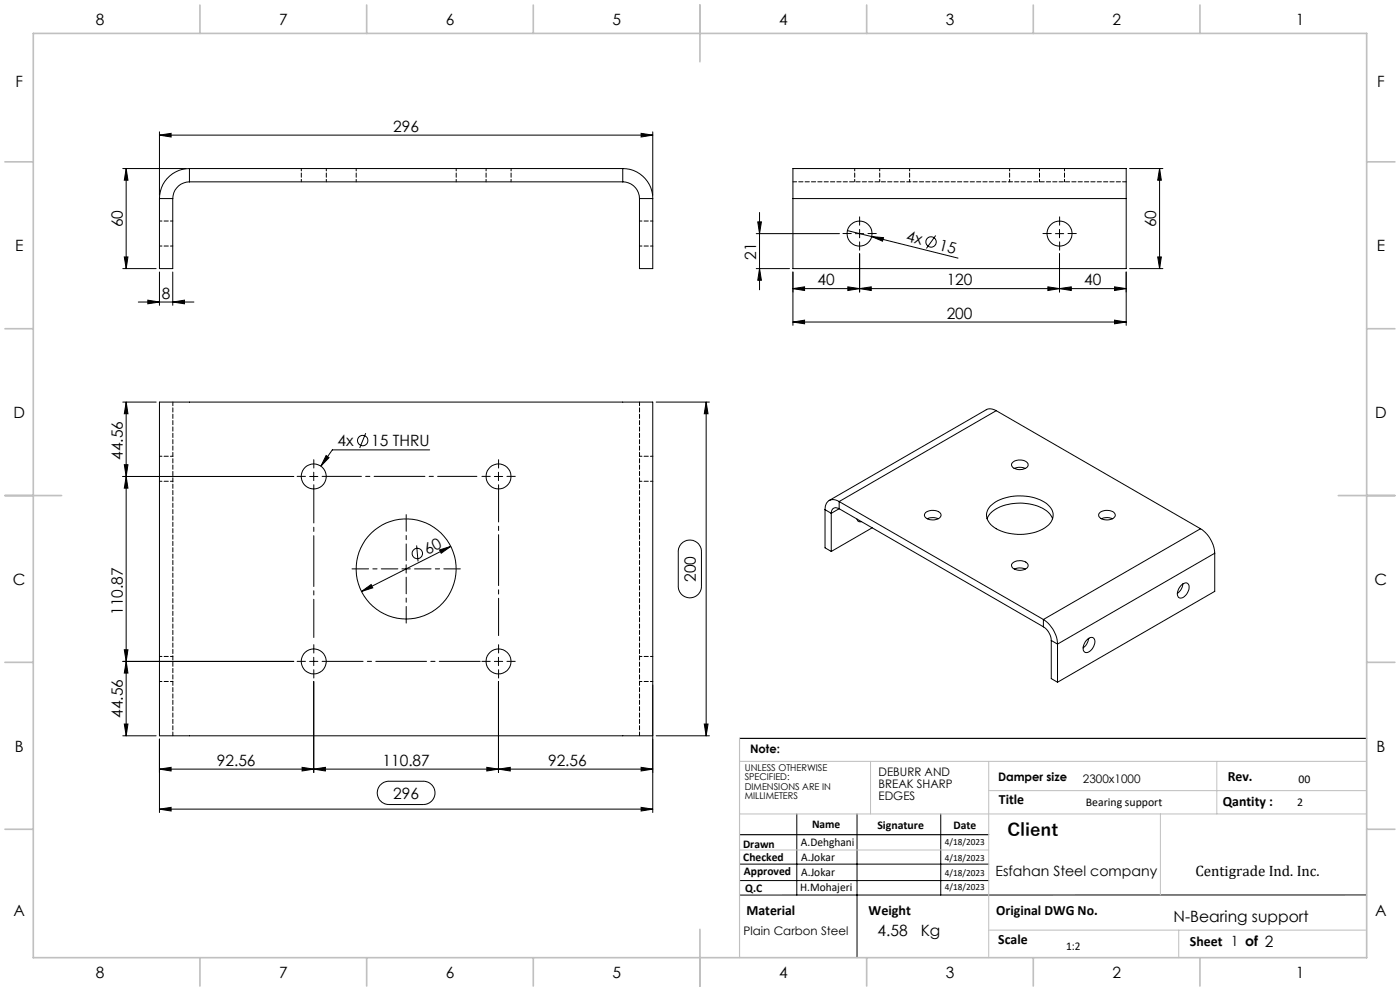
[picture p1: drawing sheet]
<svg xmlns="http://www.w3.org/2000/svg" width="420mm" height="297mm" viewBox="0 0 420 297" stroke-linecap="round" stroke-linejoin="round" font-family="sans-serif">
<g fill="none" stroke="#000" stroke-width=".3">
<path d="M47.8 39.5v19M192.3 40l3.5 .5-3.5 .6zM195.8 39.5v19M36.8 50.5h19M37.9 50.5l.5 3.5h-1.1zM37.9 50.5v30M47.8 59.5v21h4v-21M47.8 59.5h4M47.8 40.5l3.5-.5v1.1zM47.8 40.5h148M56.8 50.5a9 9 0 0 0-9 9M56.8 54.5a5 5 0 0 0-5 5"/>
<path d="M56.8 50.5h130M56.8 50.5v4M56.8 54.5h130M186.8 50.5a9 9 0 0 1 9 9M186.8 54.5a5 5 0 0 1 5 5M186.8 50.5v4M191.8 59.5v21h4v-21M191.8 59.5h4M237.9 59.5v-9h100v9M237.9 59.5v21h100v-21M237.9 59.5h100M338.9 50.5h10"/>
<path d="M347.9 50.5l.5 3.5h-1.1zM347.9 50.5v30M37.3 77h1.1l-.5 3.5zM226.9 70h24.9M227.3 66.5h1.1l-.5 3.5zM227.9 63.7v23.2M254.2 69.1l7.3 1.8M256.6 70h2.5M257.9 68.8v2.5M257.9 76v11.5M261.5 70.9l3.5 .3-.2 1.1zM261.5 70.9l25.9 6.5"/>
<path d="M280.7 70.6l-2.8 3.9M316.6 70h2.5M317.9 68.8v2.5M317.9 76v11.5M347.3 77h1.1l-.5 3.5zM36.8 80.5h10M41.5 90.5h16.7M44.3 90l3.5 .5-3.5 .5zM47.8 81.5v10M51.8 90.5l3.6-.5v1zM51.8 81.5v10M226.9 80.5h10"/>
<path d="M227.9 80.5l.5 3.5h-1.1zM237.9 96.5l3.5-.5v1zM237.9 96.5h100M237.9 86.5l3.5-.5v1.1zM237.9 81.5v16M237.9 86.5h100M254.4 86l3.5 .5-3.5 .6zM257.9 86.5l3.5-.5v1.1zM314.4 86l3.5 .5-3.5 .6zM317.9 86.5l3.5-.5v1.1zM334.4 96l3.5 .5-3.5 .5zM334.4 86l3.5 .5-3.5 .6z"/>
<path d="M337.9 81.5v16M338.9 80.5h10M36.8 120.5h10M37.3 139.3h1.1l-.5 3.5zM37.9 120.5l.5 3.5h-1.1zM37.9 120.5v100M97.8 136.5l.9 .7-2.4 2.5zM109.7 129.8l-1.8 4.5M128.9 134.8h-29.2l-3.4 4.9M196.9 120.5h15.9M211.8 120.5l.6 3.5h-1.1zM211.8 120.5v100"/>
<path d="M298.9 123.1l-1.5-.5-1.3 .1-47.4 27.3M298.9 123.1l-47.2 27.2M298.9 123.1l61.3 35.4M303.8 138.6a3.4 3.4 0 0 1 4.6 .4 1.53 1.53 0 0 1-1.7 1.7 2.78 2.78 0 0 1-3.2-1.3zM36.8 142.8h51.3M37.9 142.8l.5 3.5h-1.1zM92.9 142.8h2.5M94.1 141.5v2.5M148.3 142.8h2.5M149.5 141.5v2.5M247.5 152.7l1.9 1.1M247.5 152.7v11.5l1.9 1.1"/>
<path d="M249.4 153.8v11.5M251.7 150.3a2.58 2.58 0 0 0-2.9-.3 2.58 2.58 0 0 0-1.3 2.7M251.7 152.5a1.46 1.46 0 0 0-1.6-.2 1.46 1.46 0 0 0-.7 1.5M251.7 150.3v2.2M251.7 150.3l61.3 35.4M251.7 152.5l61.3 35.4M251.7 152.5l-2.3 1.3M257.1 155.6l.3 .6 1 .1M261.7 158.2l-12.3 7.1M277.6 153.7a3.4 3.4 0 0 1 4.7 .4 1.52 1.52 0 0 1-1.7 1.6 2.68 2.68 0 0 1-3.3-1.3zM278.2 155.5a4.2 4.2 0 0 1 3.2 0M296.1 155.5a8.4 8.4 0 0 1 7.3-4.5 13.7 13.7 0 0 1 11.5 2.9l.9 1.6"/>
<path d="M297.1 151.7a14.5 14.5 0 0 1 14.9-1.9 5.4 5.4 0 0 1 3.9 5 7.2 7.2 0 0 1-6.1 4.9 14.3 14.3 0 0 1-12.5-2.5 3.8 3.8 0 0 1-.2-5.5zM304.3 140.4a3.8 3.8 0 0 1 3.3 0M329.9 153.7a3.4 3.4 0 0 1 4.6 .4 1.52 1.52 0 0 1-1.6 1.6 2.62 2.62 0 0 1-3.3-1.3zM330.4 155.5a4.2 4.2 0 0 1 3.3 0M360.2 158.5a9.4 9.4 0 0 1 4.2 7.3M360.2 158.5l-47.2 27.2M108.4 177.3l2.9-2.1 .5 1zM120.6 170.5h2.5M121.8 169.3v2.5M125 163.5l.4 4.8M131.9 164.8l3.3-1-2.8 2zM135.2 163.8l-26.8 13.5"/>
<path d="M204.4 162.9a3.5 3.5 0 0 1 3.9-.8 3.5 3.5 0 0 1 2.1 3.2v10.4a3.5 3.5 0 0 1-3.4 3.5 3.5 3.5 0 0 1-3.5-3.5v-10.6l.4-1.6zM303.8 168.8a3.4 3.4 0 0 1 4.6 .4 1.97 1.97 0 0 1-2.6 1.7 2.06 2.06 0 0 1-2.3-1.6zM304.3 170.6a3.8 3.8 0 0 1 3.3 0M354.3 175.4a1.31 1.31 0 0 1 1.2-.7 1.31 1.31 0 0 1 1.2 .7 3.4 3.4 0 0 1-2.7 3.8 1.5 1.5 0 0 1-.6-2.2zM354.9 175a3.9 3.9 0 0 1-1.7 2.9M364.4 165.8l-47.1 27.2M364.4 165.8v11.4l-47.1 27.3M36.8 198.2h51.3M37.3 194.7h1.1l-.5 3.5zM37.9 198.2l.5 3.5h-1.1zM92.9 198.2h2.5M94.1 197v2.5"/>
<path d="M148.3 198.2h2.5M149.5 197v2.5M313 185.7a9.3 9.3 0 0 1 4.3 7.3M313 187.9a5.2 5.2 0 0 1 2.4 4M313 185.7v2.2M315.4 191.9l1.9 1.1M315.4 191.9v11.5l1.9 1.1M317.3 193v11.5M326.1 191.8a1.28 1.28 0 0 1 1.1-.8 1.28 1.28 0 0 1 1.2 .8 3.4 3.4 0 0 1-2.6 3.8 1.65 1.65 0 0 1-.5-2.7zM326.6 191.3a4 4 0 0 1-1.7 2.9M37.3 217h1.1l-.5 3.5zM94.1 204.2v27.3"/>
<path d="M149.5 204.2v27.3M211.3 217h1.1l-.6 3.5zM36.8 220.5h10M47.8 230.5l3.5-.5v1.1zM47.8 221.5v22M90.6 230l3.5 .5-3.5 .6zM94.1 230.5l3.5-.5v1.1zM114.1 235.3l1-.8 1.3-.4h10.6a3.5 3.5 0 0 1 3.5 3.5 3.5 3.5 0 0 1-3.5 3.5h-10.3a3.5 3.5 0 0 1-3.2-2.1 3.5 3.5 0 0 1 .6-3.7zM146 230l3.5 .5-3.5 .6zM149.5 230.5l3.6-.5v1.1zM192.3 230l3.5 .5-3.5 .6zM195.8 230.5h-148"/>
<path d="M195.8 220.5h-148v-100h148v123M196.9 220.5h15.9M47.8 242.5l3.5-.5v1.1zM47.8 242.5h148M192.3 242l3.5 .5-3.5 .6zM221.9 259h74.7M239 243.9v24.3M257.1 243.9v43.1M282.2 243.9v24.3M221.9 263.9h74.7M410 268.2h-188.1"/>
<circle cx="257.9" cy="70" r="3.8"/>
<circle cx="279.3" cy="72.5" r="1.55"/>
<circle cx="317.9" cy="70" r="3.8"/>
<circle cx="108.8" cy="132" r="1.55"/>
<circle cx="94.1" cy="142.8" r="3.7"/>
<circle cx="149.5" cy="142.8" r="3.7"/>
<circle cx="121.8" cy="170.5" r="15"/>
<circle cx="125.2" cy="165.9" r="1.55"/>
<circle cx="94.1" cy="198.2" r="3.7"/>
<circle cx="149.6" cy="198.2" r="3.7"/>
</g>
<path d="M119.4 170.5h-13.8M121.9 168v-13.8M121.9 173v13.7M124.4 170.5h13.7" fill="none" stroke="#000" stroke-width=".3" stroke-dasharray="15.2 1.3 1.3 1.3" stroke-dashoffset="10.3"/>
<g fill="none" stroke="#000" stroke-width=".3" stroke-dasharray="15.2 1.3 1.3 1.3">
<path d="M255.4 70h-2.5M257.9 67.5v-2.5M257.9 72.5v2.5M260.4 70h2.5M315.4 70h-2.5M317.9 67.5v-2.5M317.9 72.5v2.5M320.4 70h2.5M91.6 142.8h-2.5M94.1 140.3v-2.5M147.1 142.8h-2.5M149.6 140.3v-2.5"/>
<path d="M152.1 142.8h2.5M91.6 198.2h-2.5M94.1 195.7v-2.5M147.1 198.2h-2.5M149.6 195.7v-2.5M152.1 198.2h2.5M94.1 200.7v2.5M149.6 200.7v2.5"/>
</g>
<path d="M94.1 145.3v45.8" fill="none" stroke="#000" stroke-width=".3" stroke-dasharray="15.2 1.3 1.3 1.3" stroke-dashoffset="3.8"/>
<path d="M96.6 142.8h46.5" fill="none" stroke="#000" stroke-width=".3" stroke-dasharray="15.2 1.3 1.3 1.3" stroke-dashoffset="3.5"/>
<path d="M149.6 145.3v45.2" fill="none" stroke="#000" stroke-width=".3" stroke-dasharray="15.2 1.3 1.3 1.3" stroke-dashoffset="4.1"/>
<path d="M96.6 198.2h47.5" fill="none" stroke="#000" stroke-width=".3" stroke-dasharray="15.2 1.3 1.3 1.3" stroke-dashoffset="3"/>
<path d="M221.9 221.3h188.1M221.9 250.2h74.7" fill="none" stroke="#000" stroke-width=".35"/>
<path d="M221.9 228.2h188.1M261.2 228.2v15.7M296.6 228.2v58.8M296.6 237h113.4M365.1 228.2v15.7M221.9 243.9h188.1M221.9 254.7h74.7M348.1 243.9v24.3M296.6 278.8h113.4M353.6 278.8v8.2" fill="none" stroke="#c0c0c0" stroke-width=".3"/>
<path d="M221.9 221.3v65.7" fill="none" stroke="#c0c0c0" stroke-width=".35"/>
<g fill="none" stroke="#c0c0c0" stroke-width=".5">
<path d="M10 10h400v277h-400zM60 1.5v8.5M110 1.5v8.5M160 1.5v8.5M210 1.5v17M260 1.5v8.5M310 1.5v8.5M360 1.5v8.5M1.5 48.5h8.5M410 48.5h8.5M1.5 98.5h8.5M410 98.5h8.5"/>
<path d="M1.5 148.5h17M401.5 148.5h17M1.5 198.5h8.5M410 198.5h8.5M1.5 248.5h8.5M410 248.5h8.5M210 278.5v17M60 287v8.5M110 287v8.5M160 287v8.5M260 287v8.5M310 287v8.5"/>
<path d="M360 287v8.5"/>
</g>
<g fill="#000">
<path d="M261.5 70.9l3.5 .3-.2 1.1z"/>
<path d="M47.8 40.5l3.5-.5v1.1zM192.3 40l3.5 .5-3.5 .6z"/>
<path d="M37.3 77h1.1l-.5 3.5zM37.9 50.5l.5 3.5h-1.1z"/>
<path d="M44.3 90l3.5 .5-3.5 .5zM51.8 90.5l3.6-.5v1z"/>
<path d="M237.9 96.5l3.5-.5v1zM334.4 96l3.5 .5-3.5 .5z"/>
<path d="M254.4 86l3.5 .5-3.5 .6zM237.9 86.5l3.5-.5v1.1z"/>
<path d="M314.4 86l3.5 .5-3.5 .6zM257.9 86.5l3.5-.5v1.1z"/>
<path d="M317.9 86.5l3.5-.5v1.1zM334.4 86l3.5 .5-3.5 .6z"/>
<path d="M37.9 142.8l.5 3.5h-1.1zM37.3 194.7h1.1l-.5 3.5z"/>
<path d="M108.4 177.3l3.4-1.1-.5-1zM131.9 164.8l.5 1 2.8-2z"/>
<path d="M37.3 217h1.1l-.5 3.5zM37.9 198.2l.5 3.5h-1.1zM37.3 139.3h1.1l-.5 3.5zM37.9 120.5l.5 3.5h-1.1zM211.3 217h1.1l-.6 3.5zM211.8 120.5l.6 3.5h-1.1zM227.3 66.5h1.1l-.5 3.5zM227.9 80.5l.5 3.5h-1.1zM347.9 50.5l.5 3.5h-1.1zM347.3 77h1.1l-.5 3.5z"/>
<path d="M94.1 230.5l3.5-.5v1.1zM146 230l3.5 .5-3.5 .6zM149.5 230.5l3.6-.5v1.1zM192.3 230l3.5 .5-3.5 .6zM97.8 136.5l-1.5 3.2 2.4-2.5z"/>
<path d="M47.8 242.5l3.5-.5v1.1zM192.3 242l3.5 .5-3.5 .6zM47.8 230.5l3.5-.5v1.1zM90.6 230l3.5 .5-3.5 .6z"/>
</g>
<path d="M237.9 54.5h100M191.9 120.5v100M51.9 220.5v-100" fill="none" stroke="#000" stroke-width=".3" stroke-dasharray="1.3 .6" stroke-dashoffset=".2"/>
<g fill="none" stroke="#000" stroke-width=".3" stroke-dasharray="1.3 .6" stroke-dashoffset=".5">
<path d="M90.4 50.5v4M97.9 54.5v-4M106.9 50.5v4M136.9 54.5v-4M145.8 50.5v4M153.3 54.5v-4M256.4 50.5v4M263.9 54.5v-4M272.9 50.5v4M302.9 54.5v-4M311.9 50.5v4M319.4 54.5v-4"/>
<path d="M47.9 73.7h4M51.9 66.2h-4M191.9 73.7h4M195.9 66.2h-4M51.9 136.7h-4M195.9 136.7h-4M47.9 144.2h4M191.9 144.2h4M51.9 196.7h-4M195.9 196.7h-4M47.9 204.2h4M191.9 204.2h4"/>
</g>
<text font-size="5.3" x="302.2" y="250.7">Client</text>
<g font-size="4.7">
<text x="28.7" y="7.6">8</text>
<text x="83.7" y="7.6">7</text>
<text x="133.7" y="7.6">6</text>
<text x="183.7" y="7.6">5</text>
<text x="233.7" y="7.6">4</text>
<text x="283.7" y="7.6">3</text>
<text x="333.7" y="7.6">2</text>
<text x="388.7" y="7.6">1</text>
<text x="4.6" y="26.1">F</text>
<text x="413.1" y="26.1">F</text>
<text x="118" y="39.5">296</text>
<text x="36.8" y="68.1" transform="rotate(-90 36.8 68.1)">60</text>
<text x="346.9" y="68.1" transform="rotate(-90 346.9 68.1)">60</text>
<text x="4.5" y="75.3">E</text>
<text x="226.9" y="77.8" transform="rotate(-90 226.9 77.8)">21</text>
<text x="271.6" y="72.3" transform="rotate(14 271.6 72.3)">4x</text>
<text x="281.4" y="74.8" transform="rotate(14 281.4 74.8)">15</text>
<text x="413" y="75.3">E</text>
<text x="48.6" y="89.5">8</text>
<text x="245.3" y="85.5">40</text>
<text x="284" y="85.5">120</text>
<text x="325.3" y="85.5">40</text>
<text x="284" y="95.5">200</text>
<text x="4" y="125.3">D</text>
<text x="412.5" y="125.3">D</text>
<text x="36.8" y="137.8" transform="rotate(-90 36.8 137.8)">44.56</text>
<text x="101.3" y="133.7">4x</text>
<text x="111.4" y="133.7">15 THRU</text>
<text x="128.3" y="166.2" transform="rotate(-27 128.3 166.2)">60</text>
<text x="3.9" y="175.3">C</text>
<text x="208.7" y="174.4" transform="rotate(-90 208.7 174.4)">200</text>
<text x="412.4" y="175.3">C</text>
<text x="36.8" y="184.3" transform="rotate(-90 36.8 184.3)">110.87</text>
<text x="36.8" y="215.2" transform="rotate(-90 36.8 215.2)">44.56</text>
<text x="4.4" y="225.3">B</text>
<text x="412.9" y="225.3">B</text>
<text x="65" y="229.5">92.56</text>
<text x="114.7" y="229.5">110.87</text>
<text x="164.4" y="229.5">92.56</text>
<text x="118" y="239.4">296</text>
<text x="4" y="274.6">A</text>
<text x="412.5" y="274.6">A</text>
<text x="263.3" y="280.5">4.58</text>
<text x="276.2" y="280.5">Kg</text>
<text x="352.1" y="276.4">N-Bearing support</text>
<text x="28.7" y="293.1">8</text>
<text x="83.7" y="293.1">7</text>
<text x="133.7" y="293.1">6</text>
<text x="183.7" y="293.1">5</text>
<text x="233.7" y="293.1">4</text>
<text x="283.7" y="293.1">3</text>
<text x="333.7" y="293.1">2</text>
<text x="388.7" y="293.1">1</text>
</g>
<text font-size="4.5" x="358.6" y="262.6">Centigrade Ind. Inc.</text>
<g font-size="4.2">
<text x="368.3" y="234.1">Rev.</text>
<text x="299.7" y="240.9">Title</text>
<text x="366.8" y="241.6">Qantity :</text>
<text x="298.6" y="262.6">Esfahan Steel company</text>
<text x="223.9" y="274.2">Material</text>
<text x="260.6" y="274.2">Weight</text>
<text x="298.9" y="274.2">Original DWG No.</text>
<text x="299.5" y="282.8">Scale</text>
<text x="357" y="283.6">Sheet 1 of 2</text>
</g>
<g font-size="3.5">
<text x="225" y="225.7">Note:</text>
<text x="263.6" y="232.6">DEBURR AND</text>
<text x="263.6" y="236.1">BREAK SHARP</text>
<text x="263.6" y="239.7">EDGES</text>
<text x="299.4" y="234.1">Damper size</text>
<text x="324.9" y="234.7">2300x1000</text>
<text x="389.6" y="234.7">00</text>
<text x="325.8" y="241.6">Bearing support</text>
<text x="389.2" y="241.6">2</text>
<text x="243.6" y="248.1">Name</text>
<text x="263.2" y="248.5">Signature</text>
<text x="286" y="248.5">Date</text>
<text x="222.9" y="254">Drawn</text>
<text x="240.3" y="253.6">A.Dehghani</text>
<text x="240.4" y="257.9">A.Jokar</text>
<text x="223" y="258.1">Checked</text>
<text x="223.2" y="262.1">Approved</text>
<text x="240.4" y="262.4">A.Jokar</text>
<text x="223.6" y="267.4">Q.C</text>
<text x="240.1" y="267.1">H.Mohajeri</text>
<text x="223.1" y="280.2">Plain Carbon Steel</text>
<text x="319.8" y="284.6">1:2</text>
</g>
<g font-size="2.8">
<text x="223.4" y="231">UNLESS OTHERWISE</text>
<text x="223.4" y="233.8">SPECIFIED:</text>
<text x="223.4" y="236.7">DIMENSIONS ARE IN</text>
<text x="223.4" y="239.5">MILLIMETERS</text>
<text x="283.5" y="253.2">4/18/2023</text>
<text x="283.5" y="258.1">4/18/2023</text>
<text x="283.5" y="262.7">4/18/2023</text>
<text x="283.5" y="266.6">4/18/2023</text>
</g>
</svg>
